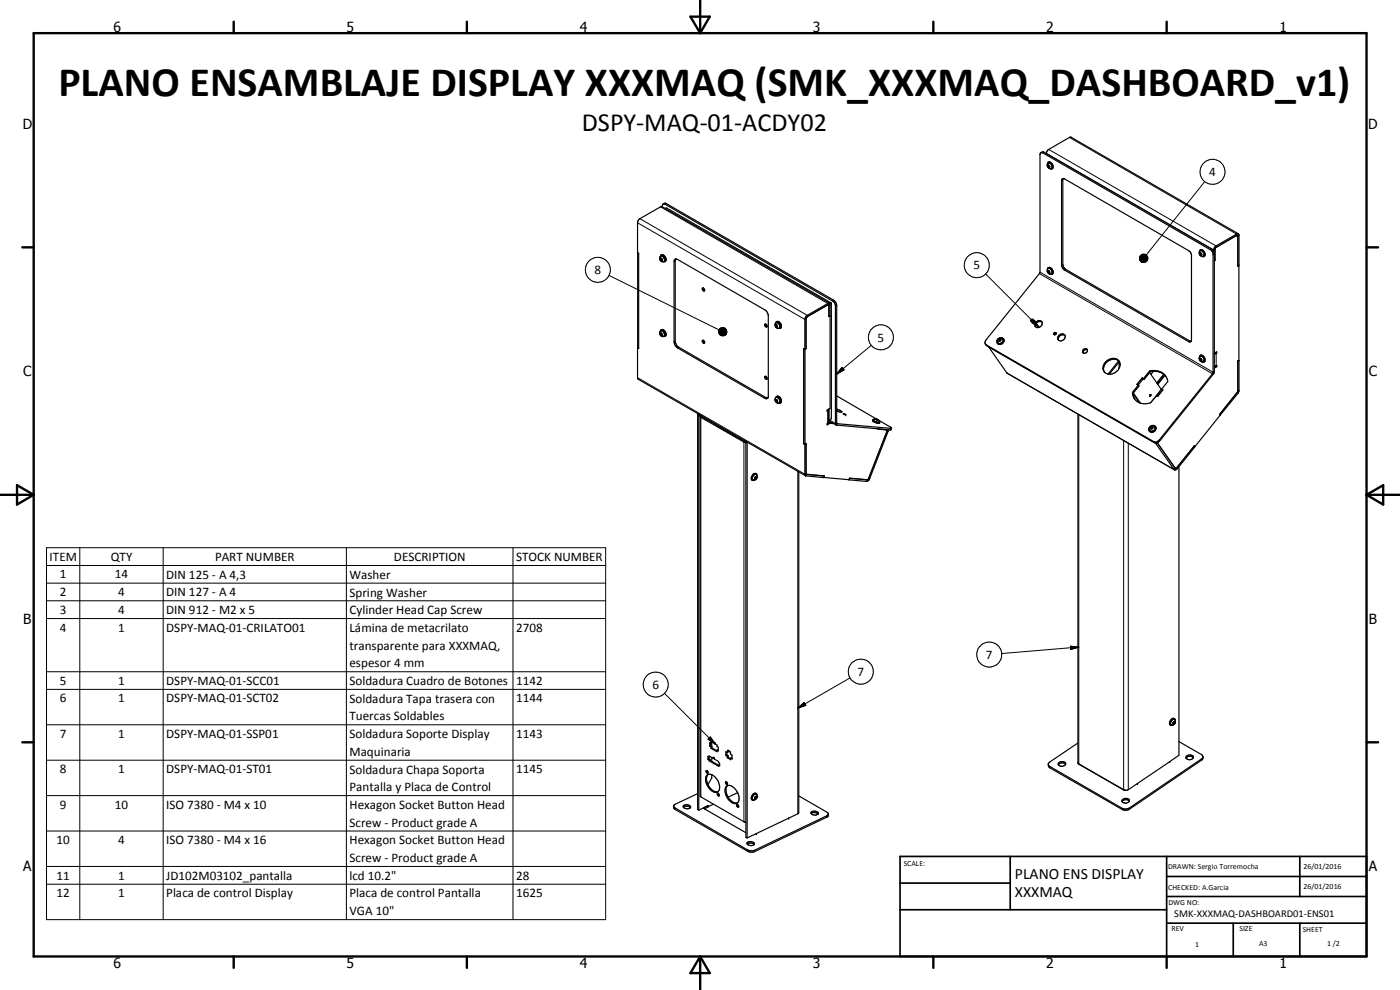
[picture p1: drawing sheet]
<svg xmlns="http://www.w3.org/2000/svg" width="420mm" height="297mm" viewBox="0 0 420 297" stroke-linecap="round" stroke-linejoin="round" font-family="sans-serif">
<g fill="none" stroke="#000" stroke-width=".35">
<path d="M312.2 45.9l.3-.1 .5 .1 50.4 29.1 .5 .7 .1 36.3-16.1 20a1.33 1.33 0 0 1-1.7 .5l-50.2-29-.4-.5 .3-1 16.1-20zM312.4 45.8l.4-.2 .5 .1 50.6 29.2M314 46.1l.3-.8 .4-.5 6.3-3.6h.5l50.1 28.9M314.4 49.2l.1-.5a1.17 1.17 0 0 1 1.4 .6 1.17 1.17 0 0 1-.2 1.4l-.5-.1M314.4 49a.92 .92 0 0 1 1.2 .4 .92 .92 0 0 1-.2 1.2 1.02 1.02 0 0 1-1-.5 1.02 1.02 0 0 1 0-1.1zM314.5 49.8l.1-.2 .3 .1 .1 .3M314.5 49.8l.1 .3M314.5 49.8l.2-.1 .2 .3M314.7 48.7a1.39 1.39 0 0 1 1.1 1.9M314.9 50l-.3 .1M314.9 50h.1M315 50l-.1 .2-.3-.1"/>
<path d="M318.8 53.7h.7l37.7 21.9 .4 .9v25.7l-.2 .3h-.7l-37.7-21.9-.4-.9v-25.7zM319.1 53.6l-.1 25.9 .5 1 38 21.9M191.4 75.8v28.5M198.2 77.7l.1-.2 .4 .5M198.2 77.7l.1 .3M198.2 77.7l.2-.1 .1 .3M198.3 76.8l-.1 .1M198.3 76.8a.94 .94 0 0 1 1.1 .3 .94 .94 0 0 1 .1 1M198.3 76.6a1.24 1.24 0 0 1 1.2 .6 1.24 1.24 0 0 1 0 1.3h-.8a1.16 1.16 0 0 1-.4-1.9zM198.3 76.8l.7 .1 .4 .7M198.3 76.8h.1M198.4 76.6a1.16 1.16 0 0 1 1.3 .5 1.16 1.16 0 0 1-.2 1.4"/>
<path d="M198.5 77.9l-.2 .1M198.5 77.9h.2M198.7 78l-.1 .1-.3-.1M199 61.2l.8-.2 50.6 29.2 .7 1.4v35.4l16.5 1.4M199 61.2l.6 .1 50.6 29.3 .5 1 .1 35.8 16.6 1.6M199 61.2l-.2 .8M199.1 77.1l.3 .6M199.3 78.5l.2-.2zM199.4 77.6l.1 .7M199.6 77.9l-.1 .4-.3 .2M199.7 62.5l.3-.1 49.5 28.5M202.8 77.7l-.4 .3-.1 .5v24l.3 1.1 .8 .8 26.1 15.1 .6 .1 .3-.1"/>
<path d="M202.8 77.7l.6 .2 26.1 15.1 .8 .7 .3 .8v24.6l-.2 .4M202.8 77.7l-.2 .3v24.6l.5 1 .6 .6 26.2 15.1 .5 .1M359.9 75.5l.3-.4a1.19 1.19 0 0 1 1.1 .6 1.19 1.19 0 0 1-.2 1.3h-.1M359.9 75.5a1.21 1.21 0 0 0 1.1 1.5M359.9 75.5a.78 .78 0 0 1 1-.2 .78 .78 0 0 1 .4 .8 .55 .55 0 0 1-.3 .9M360.1 76.1l.1-.2 .4 .5-.1 .2-.3-.2M360.1 76.1l.1 .3M360.3 75a1.22 1.22 0 0 1 1.2 .6 1.22 1.22 0 0 1-.2 1.4M360.3 76l.2 .3M360.3 75.9l-.2 .2M360.5 76.3l-.3 .1M360.5 76.3h.1"/>
<path d="M363.8 74.8l.1 .1M363.9 74.9v.1M363.9 74.9l.5 1.3v35.6l-16.3 20.5-.6 .5-.7 .1M364.6 74.8l.3-.5 6.5-3.7 .1 9.2M364.6 78.1l-.2 .1M364.6 78.1h.1M364.6 74.7v3.4M364.9 74.2l-.1 .2M371.1 70.7h.3M371.3 70.6l.1 .1M371.6 70.1l.2 .4v9.1l-.3 .2-.1-9.1M371.6 70.1l-6.7 3.7-.5 .6-.1 1.1"/>
<path d="M371.8 79.6h.1M371.8 79.6v28.5M198.2 99.3a.61 .61 0 0 1 .6-.4 .61 .61 0 0 1 .5 .4l.5 1.1-.2 .5M198.3 99.2h.1M198.3 99.2l-.1 .1M198.3 99.2a.91 .91 0 0 1 1 .3 .91 .91 0 0 1 .2 1M198.3 99.2l.8 .3M198.4 99a1.16 1.16 0 0 1 1.3 .6 1.16 1.16 0 0 1-.2 1.4 1.09 1.09 0 0 1-1.3-.4 1.09 1.09 0 0 1 0-1.3M199.1 99.5l.2 .2a.93 .93 0 0 1-.1 1.3M199.1 99.5l.2 .4M210.8 86.5l.1-.1a.6 .6 0 0 1 .5 .9l-.5-.2zM211 86.4l.5 .8"/>
<path d="M229.5 97.3a.46 .46 0 0 1 .6 .2 .46 .46 0 0 1-.2 .6l-.3-.3zM229.8 97.2l.4 .8M232.8 96.9a.87 .87 0 0 1 1-.2 .87 .87 0 0 1 .5 .8v.8M232.8 96.9a1.01 1.01 0 0 0 0 1.1 1.01 1.01 0 0 0 1 .5M232.8 96.9a.94 .94 0 0 1 1.3 .3 .94 .94 0 0 1-.2 1.2M232.8 97.7l.1-.2 .4 .5-.1 .2-.3-.2M232.8 97.7l.1 .3M233 96.8h.4M233 96.8h-.1M233 97.6l-.2 .1M233.1 96.6a1.15 1.15 0 0 1 1.3 .6 1.15 1.15 0 0 1-.3 1.4l-.3-.1M233.1 97.6l.1 .3"/>
<path d="M233.2 97.9l-.3 .1M233.2 97.9l.1 .1M233.4 96.8l.7 .9M234.1 97.7v.3M234.1 97.7v.4M234.1 98l-.1 .3M234.3 98l-.5 .5M234.3 97.9l-.2 .2M234.3 98.4l-.1 .1M242.3 95l-.4 .6M248.4 91.4l-6.4 3.8-.1 9.4M248.6 91.4h.1"/>
<path d="M248.6 91.4h-.2M248.6 91.4l.1 .1M248.6 91.4l-.2 .1M248.7 91.4v.2M248.7 94.9h.1M248.7 91.5l.1 3.4M248.7 91.6v3.4l.4-.2M248.8 94.9l.3-.2v-3.4l-.4-.4-6.9 4.1-.3 .6v9.2M249 91l-50.6-29-6.3 3.6-.8 1.1v9.1l.4 .2v28.6l-.4-.2M249.1 94.7v.1M249.1 94.8v27.7l-.9 .5v.4l.5-.4M249.5 90.9v34.7l-.7 .4"/>
<path d="M249.5 90.9l-.4 .3M310.1 96.1l-.6 .3M310.8 96.7a1.04 1.04 0 0 1 1.8-.2 1.04 1.04 0 0 1-.7 1.7 .92 .92 0 0 1-1.2-.2 .92 .92 0 0 1 .1-1.3zM312.7 96.7a1.29 1.29 0 0 0-1.4 0 1.29 1.29 0 0 0-.5 1.3M314.4 80.8v-.3a1.1 1.1 0 0 1 1.5 .3 1.1 1.1 0 0 1-.2 1.5h-.5M314.4 80.8a.63 .63 0 0 1 .6-.3 .63 .63 0 0 1 .5 .4 .7 .7 0 0 1 .4 .8 .7 .7 0 0 1-.7 .6M314.4 80.8a1.09 1.09 0 0 0 .8 1.5M314.5 81.4l.1-.2 .4 .5-.1 .2-.3-.2M314.5 81.4l.1 .3M314.5 81.4l.2-.1 .2 .2M314.7 80.3a1.41 1.41 0 0 1 1.1 1.9M314.9 81.6l.1 .1"/>
<path d="M314.9 81.5v.1M314.9 81.6l-.3 .1M317 100l-.3-.3-.4 .2 .1 .6M317 100l-.6 .5M191.3 104.4v9.1l.2 .3 50.3 28.9M191.4 104.3l.3 .2M191.4 104.3l-.1 .1M198.2 100.1l.2-.1 .1 .3M198.2 100.1l.1-.2 .3 .2 .1 .3M198.2 100.1l.1 .4M198.5 100.3l.2 .1M198.5 100.3l-.2 .2"/>
<path d="M198.7 100.4l-.1 .2-.3-.1M199.3 100.9h.1M199.6 100.4h.1M199.7 100.4l-.4 .5M211 102.1l.5 .7M229.6 112.9a.47 .47 0 0 1 .5 .3 .47 .47 0 0 1-.2 .6l-.3-.3zM229.8 112.9l.4 .8M232.8 119.3l.2-.3a1.13 1.13 0 0 1 1.4 .4 1.13 1.13 0 0 1-.1 1.4M232.8 119.3l-.1 .1a1.04 1.04 0 0 0 .1 1.1 1.04 1.04 0 0 0 1 .4M233 119.2l-.1 .1M233.1 119.1a1.04 1.04 0 0 1 1 .6 1.04 1.04 0 0 1-.2 1.2M233.1 119.2l-.3 .1"/>
<path d="M233.1 119.2l.8 .5M233.1 119.1l-.1 .1M233.2 118.9l-.1 .1M233.2 118.9a1.57 1.57 0 0 1 1.1 1.9M233.6 119.4l.3 .3M233.9 119.7l.2 .6M233.9 119.7l.2 .8M241.5 104.8l-.3-.2v28.5M241.5 104.8h.1M241.6 104.8v28.5M241.9 104.6l-.4 .2M241.9 104.6h.1"/>
<path d="M241.9 104.6l-.3 .2M251.1 118.8l12.1 7M295.7 103.3l.5 .5 50.6 29.1M296.6 104l5.7 8 50.2 29M299.3 102.9l.1 .1M299.5 101.7l-.3 .7 .1 .6M299.8 101.9l.1 .1M299.9 102l-.1 .2M300.1 101.7l.2 .2-.3 .4-.3-.1 .1-.3M300.1 101.7l-.3 .2M300.1 101.7l.1 .2M300.2 101.3l-.3 .1"/>
<path d="M300.2 101.3l.7 .1 .4 .5M300.2 101.9l-.3 .1M300.2 101.9h.1M301.2 101.9a1.23 1.23 0 0 1-.6 1.1 1.23 1.23 0 0 1-1.3 0M301.3 101.9a1.16 1.16 0 0 1-.6 1.3 1.16 1.16 0 0 1-1.3-.2M317 100l-.4 .1-.2 .4M317.9 100.5a1 1 0 0 1 1.6 0 1 1 0 0 1-.4 1.5 .97 .97 0 0 1-1.5 0 .97 .97 0 0 1 .3-1.5zM319.6 100.7a1.28 1.28 0 0 0-1.4 0 1.28 1.28 0 0 0-.5 1.3M326.3 104.9a.79 .79 0 0 0-1.1-.1 .79 .79 0 0 0-.1 1.1M326.3 105h-.9l-.3 .9M326.3 104.9a.86 .86 0 0 1-.3 .9 .86 .86 0 0 1-.9 .1M332.1 108.3a2.27 2.27 0 0 1 2.4-.8 2.27 2.27 0 0 1 1.7 1.9 2.93 2.93 0 0 1-1.8 2.6 2.93 2.93 0 0 1-3.1-.5 2.48 2.48 0 0 1 .8-3.2z"/>
<path d="M335.7 108.2l-3.1 4M335.9 108.6v1.9M335.9 108.5a2.87 2.87 0 0 0-3.4-.1 2.87 2.87 0 0 0-1.1 3.2M335.9 108.5l-3 3.8M336.1 109.2v.4M339.9 117.7a3.7 3.7 0 0 0 5.4 3.1l1.8-2.1 .3 .2M339.9 117.7l.2 .2M340.1 117.9l.5 1.9M340.1 118.1l1.9 2.8M340.1 117.9l2.2 3M340.4 118.6l-.2 .3M341.2 115.3l.4 .2"/>
<path d="M341.2 115.3l.1 .1M341.6 115.6l-1.7 2.1M341.6 115.5l.2 .3M341.7 115.7l-1.6 2.2M342.8 113.4l.3 .2M342.8 113.4v.1M342.8 113.4l-1.6 2 .4 .2M342.8 113.4l-1.6 1.9M343.1 113.6l.2 .3 1.7-2.1 3.5 5 .4 .2-1.5 1.9M343.1 113.6l-1.5 1.9M345 111.3a4.3 4.3 0 0 1 5.5 3.2l-3.4 4.2M345 111.3l.2 .2"/>
<path d="M345 111.3l-1.9 2.3M345.1 118.4l.3 .1-.3 .4zM345.2 111.5a4.7 4.7 0 0 1 4.7 1.4M345.2 111.5l-1.9 2.3-.2-.2M346.1 111.4l-.7 1M347.1 118.7l.3 .2M347.1 118.7h.1M347.2 114.9l2.1-2.6-2.1 2.6M347.4 115.3l2.2-2.7-2.1 2.7M348.6 116.8l.4 .2-1.6 1.9M359.9 107.2l.1-.2a.79 .79 0 0 1 .8-.4 .79 .79 0 0 1 .7 .6 .91 .91 0 0 1-.2 1.4M359.9 107.2l.2 1 .7 .4"/>
<path d="M360.1 107.7l.2-.1 .2 .3M360.1 107.7l.1-.1 .3 .1 .1 .3-.1 .2-.3-.1M360.1 107.7l.1 .4M360.2 106.8h.1M360.2 106.8l-.3 .4M360.2 106.8a1.08 1.08 0 0 1 1 1.7M360.3 106.6a1.3 1.3 0 0 1 1 2h-.5M360.3 106.6l-.1 .1M360.5 107.9l-.3 .2M360.5 107.9l.1 .1M361.2 108.5l-.4 .1M361.2 108.5h.1"/>
<path d="M364.4 109.9l.8-.3v.4M364.4 106l.8-.5v.5M364.4 110l.4-.2 .4 .2M364.8 105.7l.4 .3M365.2 106l-.8 .2M365.2 110l-.8 .4M371.4 117.6l-5.4 6.7 .2 .3-7.7 9.4M371.4 117.6l-5.4 6.7M371.5 108.3l-.1 9.3M371.5 108.3v.1M371.5 108.4v9.1M371.8 108.1v.1"/>
<path d="M371.8 108.1l-.3 .2M371.8 108.2v9.3l-5.6 7M371.8 108.2l-.3 .2M209.4 124.1v118.8l.3 .2M209.7 124.2v118.9M210 124.5l-.3 .2 .5 .1M210.1 124.8v114.1l13.3 7.7 .4 .1M210.1 125l13.2 7.6 .5 .2M210.2 124.7l-.1 .1M210.6 124.8v.3l13.1 7.5M213.6 126.5v.3M223.6 132.2l.2 .7"/>
<path d="M223.8 132.5v118.7l.4 .2M224.2 132.6v118.8M232.8 120.1l.1-.2 .4 .5-.1 .2-.3-.2M232.8 120.1l.1 .3M233 120l-.2 .1M233.1 120l.1 .3M233.2 120.3l-.3 .1M233.2 120.3l.1 .1M234.1 120.3v.2M234.1 120.5l-.1 .3M234.2 120.9h-.4M234.3 120.4l-.5 .5"/>
<path d="M234.3 120.3l-.2 .2M234.3 120.8l-.1 .1M241.2 133.1l.4 .2M241.2 133.1l.3 .2M241.5 133.3v9.2l.3 .3M241.6 133.3l.3-.2v9M241.8 133.1l-.3 .2M248.4 127l-.2 .5 .9-.5M248.7 122.8v3.9l-.3 .3M248.7 126h.1M248.7 126.2l2.2 1.3M248.7 126.8l1.1 .1"/>
<path d="M248.7 126.8l-.3 .2M248.7 126.8l.4 .2M248.8 122.7v3.3M249.1 127l1.1 .1M251.1 122.7l1.6 .9-1.4-.2M251.1 123.2l.2 .2M251.3 123.4l.5 .1M253.1 124.1l.7 .4zM261.9 126l1.3 .7 .8 .1M261.9 126a1.52 1.52 0 0 0 1.6 1h.4l.1-.2M262.2 125.9l-.3 .1M262.9 125.7l-.7 .2-.1 .2 .3 .3a1.22 1.22 0 0 0 1.5 .2l-.1-.4-.5-.3"/>
<path d="M262.9 125.7l.3 .1M262.9 125.8l.5 .3-.2-.3M262.9 125.8l.3 .1M262.9 125.8v.1M263.2 125.9v.1M263.6 128.8l2.5 .2M263.6 128.7l2.5 .2M263.6 128.7h.1M263.7 126.1l3.9 2.3M263.9 126.6l.1 .2M266 128.9l.1 .1M266.1 128.9h.1"/>
<path d="M266.1 128.9l.1 .1M266.1 129l.1 .1M266.2 129.1v.3M266.2 129.4l-5.6 14.3-.3 .3-5.3-.5-.2 .5M266.2 129v.4M266.6 128.9l-5.9 15.2-.7 .3-5.2-.4M267.4 128.9v.1M267.6 128.5l-.2 .4M323.5 124.2l.1 104.9M345.1 128.1a1 1 0 0 0 .2 1.5 1 1 0 0 0 1.4-.5l.3-.7-.2-.3M345.4 128.2l.1 .2M345.5 128.4v.2"/>
<path d="M345.7 128l.2 .2v.3h-.6l.1-.3M345.7 128l-.3 .2M345.7 128l.1 .2M345.8 127.7h.5l.5 .3M345.8 127.7l-.2 .1M345.8 128.2l-.3 .2M345.8 128.2l.1 .1M346.7 128a1.18 1.18 0 0 1-.3 1.3 1.18 1.18 0 0 1-1.3 .2M346.8 132.9l5.7 8.1M347.3 132.8l5.4 7.7h.3M353.8 140v86.6l-2.7 1.9M358.4 133.8h.1"/>
<path d="M358.4 133.8l-5.4 6.7M366 124.3h.1M366 124.3l.2 .2M366.1 124.5h.1M225.6 143.9l.2 .2M225.7 144.1h.1M226.3 142.5l.3-.2a.88 .88 0 0 1 .5 1.3 .88 .88 0 0 1-1.3 .2v-.6zM226.3 144.1h-.5M226.8 143.1v.2M226.8 143.3l-.2 .2 .2 .2M226.8 143.3l.2 .1M226.9 142.3v.1"/>
<path d="M227 142.2a1.25 1.25 0 0 0-1.3 .4 1.25 1.25 0 0 0-.1 1.3M227 143.4v-.3l-.4 .2v.3l.2 .1M227 143.4l-.2 .3M227.2 142.7a.62 .62 0 0 0-.6-.6 .62 .62 0 0 0-.6 .5l-.4 .7v.6M239.7 141.6v102.2l-.3 .4-15.2 7.2M241.9 142.1v.1M241.9 142.2l.1 .1M241.9 142.2l5.3 .6M241.9 142.1l.1 .2M242 142.3l5.4 .5-.2 .5-5.4-.5M247.2 143.2l7.6 .7 .2-.4 5.3 .4 .4-.3M254.7 143.9l.1 .1"/>
<path d="M352.6 140.5h.2M352.7 140.5h.1M352.8 140.5h.2M353 140.5l5.4-6.7 .2 .3-5.3 6.5-.4 .4h-.4M351.7 216.1a.68 .68 0 0 1 .9-.2 .68 .68 0 0 1 .1 1 .87 .87 0 0 1-1.3 .6l-.2-.4zM352.1 217l.2 .2M352.3 216.6v.1M352.3 216.7l-.2 .3M352.3 216.7l.2 .2M352.5 215.6a1.18 1.18 0 0 0-1.3 .6 1.18 1.18 0 0 0 .2 1.4M352.5 216.9v-.3l-.4 .2v.3l.2 .1M352.5 216.9l-.2 .3"/>
<path d="M352.7 216.2l-.1-.4a1.21 1.21 0 0 0-1.2 .4 1.21 1.21 0 0 0-.1 1.4h.6M209.4 238.1l-6.8 3.2-.4 .4 .1 .5 22.1 12.8a2.2 2.2 0 0 0 2.1 .1l21.6-10.3 .5-.4M212.2 231.2l.3 .6M212.2 231.2a.34 .34 0 0 0-.2 .5 .34 .34 0 0 0 .5 .1M212.2 232.5a2.05 2.05 0 0 1 2.7 1 3.1 3.1 0 0 1 .5 4.1 2.66 2.66 0 0 1-3.2-1.9 2.6 2.6 0 0 1 0-3.2zM212.5 227.8l.3 .2M212.5 232.4a3.7 3.7 0 0 0 1.9 5l1.1 .1M212.7 227.6l-.2 .2M212.7 227.1v.5M212.7 227.6l.4 .2M212.8 227.2l-.3-.3v.9M212.8 228.3l2.8 1.6v-.3"/>
<path d="M212.8 227.2v-.4l1.2 .7M212.8 228v.3M213 223.9l.4 .2M213.1 227l-.3 .2M213.1 226.9v.1M213.1 227.8v.3M213.1 227.8l-.3 .2M213.1 228.1l-.3 .2M213.1 228.1l2.6 1.5M213.3 223.7l.3 .2M213.3 223.7l-.3 .2M213.3 222.9v.8"/>
<path d="M213.4 224.1v.4M213.4 224.5l1.8 1.1v-.5M213.4 223l-.4-.2v1.1M213.6 232.5v.9l-1.1 2M213.6 222.8v1.1M213.6 227.3v1.1M213.6 223.9l-.2 .2M213.6 224.4l-.2 .1M213.6 222.7l-.2 .3M213.6 223.9v.5M213.6 224.4l1.6 .9M213.9 222.8l-.5-.3v.5"/>
<path d="M213.9 222.8v-.3l.7 .4v.3l.6 .3v.5l.3 .2v1.1l-.3-.2M214 227.5v-.3l.4 .2v.4l1.2 .7v.3l.4 .2v.8l-.4-.2M214.2 222.6l-.3 .2M214.3 227.4l-.3 .1M215.3 238.1a.35 .35 0 0 1 .5 .2 .35 .35 0 0 1-.3 .5zM215.5 238l.3 .7M215.5 225l-.3 .1M216 229.5l-.4 .1M217.8 226.7l.5 .2M217.9 236.1a1.56 1.56 0 0 1 2.3 .2 3.7 3.7 0 0 1 1.2 4.5 2.02 2.02 0 0 1-2.6-.7 3.8 3.8 0 0 1-.9-4zM218 234.6a.35 .35 0 0 0-.2 .5 .35 .35 0 0 0 .5 .1M218 234.6l.3 .6"/>
<path d="M218.1 226.5l.4 .2M218.1 226.5l-.3 .2M218.1 225.7v.8M218.3 226.9v.4M218.3 227.3l1 .7v-.5M218.3 225.8l-.5-.2v1.1M218.3 235.7a2.99 2.99 0 0 0 .5 3.9 2.45 2.45 0 0 0 2.5 1.3M218.4 225.4v-.3l.7 .4 .2 .9 .4 .2v1.2l-.4-.3M218.4 225.4l-.1-.1v.5M218.5 226.7l-.2 .2M218.5 227.2l-.2 .1M218.5 225.4l-.2 .4"/>
<path d="M218.5 226.7v.5M218.5 227.2l.8 .4M218.7 225.3l-.3 .1M219.7 227.5h-.4M221.4 237.8l-2.9 1.4M226.6 239.5l.2 .1M226.8 239l-.2 .3v.3h.2M226.8 239h.2v.3M226.8 239.2l-.2 .2M226.8 239.2l.2 .1M226.8 239.1v.1M227 238.1a1.29 1.29 0 0 0-1.2 2"/>
<path d="M227 238.1a1.18 1.18 0 0 0-1.3 .6 1.18 1.18 0 0 0 .1 1.4M227 238.1l.2 .5M227 239.3l-.2 .3M227.2 238.6a.69 .69 0 0 0-.8-.4 .69 .69 0 0 0-.5 .7 .64 .64 0 0 0-.2 .7 .64 .64 0 0 0 .6 .4M227.2 238.6a1.17 1.17 0 0 1-1.4 1.5M239.7 238.8l8.4 4.9 .5 .4-.2 .9-21.9 10.5-.8 .2-1.1-.2-22-12.6-.4-.4v-.7M317.7 229a1.38 1.38 0 0 1 2.1 0 1.18 1.18 0 0 1-1.1 .9 1.18 1.18 0 0 1-1.1-.7zM319.8 229.3a1.39 1.39 0 0 0-2.1 .1v.1M323.6 229.1l.2 .1M323.8 229.2l13.8 7.9M323.8 229.2h.1M351.1 228.5l-12.9 8.6-1-.1-13.6-7.9"/>
<path d="M353.8 222.5l6.8 3.9a.72 .72 0 0 1 .4 .7 .72 .72 0 0 1-.4 .6l-21.7 14.7a2.34 2.34 0 0 1-2.1 .1l-21.8-12.5-.4-.5v-.3l.4-.6 8.5-5.7M358.1 227.4a1.33 1.33 0 0 1-2.1 .1M358.1 227.4a1.1 1.1 0 0 0-1.8-.7l-.3 .8M358.1 227.3a1.41 1.41 0 0 0-2.1 .2M361 227v.7l-.4 .4-21.7 14.7a2.24 2.24 0 0 1-2.1 .1l-21.7-12.5-.4-.5-.1-.5M205.1 241.9a1.53 1.53 0 0 1 2.2 .2 1.26 1.26 0 0 1-1.2 .5 1.26 1.26 0 0 1-1-.7zM205.1 242.2a1.56 1.56 0 0 1 2.1 .2M212.4 242.1h.1M212.5 241.8l-.1 .4-1 .5M212.5 241.8l-1.1 .5-.1 .3 12.5 7.3M212.5 241.7v.4M212.5 241.7l-2.8 1.4"/>
<path d="M214.1 241.3l-1.6 .8M221.3 241.4l-.2 .1v.4l.4 .3 .2-.1M221.3 241.4l.4 .7M224.2 252.9a1.21 1.21 0 0 1 1.2-.5 1.21 1.21 0 0 1 .9 1 1.37 1.37 0 0 1-2.1-.5zM224.2 253.2a1.62 1.62 0 0 1 2.1 .2M236.7 245.5h.1M243.4 244.1l1.2-.3 .9 .5M243.5 243.6a1.4 1.4 0 0 1 2.1 .5 1.3 1.3 0 0 1-2.2-.3zM338.9 240.4a1.36 1.36 0 0 0-2.1 .1M338.9 240.4a1.41 1.41 0 0 1-2.1 .1M338.9 240.4v-.5l-.4-.3h-.9l-.8 .4v.5"/>
<circle cx="309.7" cy="96.1" r=".36"/>
<circle cx="211.1" cy="102.5" r=".41"/>
<circle cx="300.2" cy="102.3" r=".91"/>
<circle cx="345.7" cy="128.6" r=".88"/>
</g>
<g fill="none" stroke="#000" stroke-width=".3">
<path d="M313.3 45.7l-.3 .2M314 46l50.3 29 .3-.2M314.5 49.5a.48 .48 0 0 1 .5 .3 .48 .48 0 0 1-.1 .5l-.5-.5zM314.5 49.5h.1M314.6 48.9a1.07 1.07 0 0 1 .9 1.6M314.7 44.8l50.2 29v.5M319 54l-.4 .2M321 41.2l50.1 29v.4M361.6 54.5l-17.6 22M191.3 66.8l50.2 29 .4-.2M192.1 65.6l50.2 29v.4M198.2 77.5a.52 .52 0 0 1 .5 .2 .52 .52 0 0 1 0 .6 .57 .57 0 0 1-.5-.8z"/>
<path d="M198.2 62.1l50.2 29v.3M198.3 76.8a1.1 1.1 0 0 1 1 1.7M198.7 78.2v.1M200 61.1l-.4 .2M202.6 78.3l-.3 .2M319 79.3l-.4 .2M342 77.5l.5 1zM342 77.3l.5 1.2zM342 77.8l.5 .7zM342.1 77l.4 1.5zM342.1 78.1l.4 .4zM342.2 76.8l.2-.2 .1 1.9z"/>
<path d="M342.2 76.8l.3 1.7-.4-1.5zM342.3 78.3l.2 .2zM342.4 76.6l.2-.2-.1 2.1zM342.5 78.5l.4 .2zM342.5 78.5l.7 .2zM342.5 78.5l1 .2zM342.5 78.5l1.2 .2zM342.5 78.5h1.5l-.3 .2zM342.5 78.5l1.7-.2zM342.5 78.5l1.8-.4-.1 .2zM342.5 78.5l2-.6-.2 .2zM342.5 78.5l2-.9v.3z"/>
<path d="M342.5 78.5l2-1.2v.3zM342.5 78.5l1.9-1.5 .1 .3zM342.5 78.5l1.8-1.7 .1 .2zM342.5 76.4v2.1M342.6 76.4l.2-.1-.3 2.2zM342.8 76.3l.3-.1-.6 2.3zM343.1 76.2h.3l-.9 2.3zM343.4 76.2l.3 .1-1.2 2.2zM343.7 76.3l.2 .2-1.4 2zM343.9 76.5l.2 .1-1.6 1.9zM344.1 76.6l.2 .2-1.8 1.7zM360.1 75.9a.52 .52 0 0 1 .5 .2 .52 .52 0 0 1 0 .6 .57 .57 0 0 1-.5-.8z"/>
<path d="M360.2 75.2a1.13 1.13 0 0 1 1 1.7M363.5 74.7l-.3 .2M364.4 76.2l-.3 .2M371.1 70.7h.1M371.8 70.6l-.3 .2M182.8 82.6l33 16.4M198.2 99.9a.41 .41 0 0 1 .5 .2 .41 .41 0 0 1-.3 .6l-.2-.2zM198.3 99.2a1.13 1.13 0 0 1 1 1.7M215.6 99.4l2.4 .7-2.4-.5zM215.6 99.6l2.4 .5-2.3-.2zM215.7 99.9l2.3 .2h-2.2zM215.7 100h2.3"/>
<path d="M215.7 99.1l2.3 1-2.4-.7zM215.8 98.8l2.2 1.3-2.3-1zM216 98.6l.2-.1 1.8 1.6zM216 98.6l2 1.5-2.2-1.3zM216.2 98.5l.2-.2 1.6 1.8zM216.4 98.3h.3l1.3 1.8zM216.7 98.3h.3l1 1.8zM217 98.3h.2l.8 1.8zM217.2 98.3l.3 .1 .5 1.7zM217.5 98.4l.2 .2 .3 1.5zM217.7 98.6l.3 1.5zM217.9 98.8l.1 1.3z"/>
<path d="M218 99.1v1zM218.1 99.3l-.1 .8zM218.1 99.6l-.1 .5zM232.8 97.5h.4l.2 .7a.53 .53 0 0 1-.6-.2 .53 .53 0 0 1 0-.5zM232.9 96.8a1.09 1.09 0 0 1 1 1.7M242.2 95h.1M248.4 91.5h.1M249.1 91.4l-.4 .2M250.2 90.1l-.4 .2M251.1 91.6l-.4 .2M295.8 82.2l16 16M310.4 96.1l1.4 2.1-2.1-1.4z"/>
<path d="M311.9 82.1l52.2 30.3M312.1 81.7l52 30 .3-.2M314.5 81.2a.45 .45 0 0 1 .5 .2 .45 .45 0 0 1-.1 .6l-.5-.6zM314.6 80.5a1.09 1.09 0 0 1 .9 1.7M319.8 80.8l-.3 .2M191.3 113.3l50.2 29 .4-.2M202.6 102.4l-.3 .1M203.7 104.2l-.3 .2M215.8 100.1h2.2l-2 .3zM215.8 100.2h2.2M216 100.4l2-.3-1.9 .4zM216.1 100.5l1.9-.4-1.6 .6z"/>
<path d="M216.4 100.7l1.6-.6-1.3 .7zM216.7 100.8l1.3-.7zM216.9 100.8l1.1-.7-.8 .7zM217.2 100.8l.8-.7zM217.5 100.6l.5-.5zM218 100.1l-.3 .4zM218 100.1l-.1 .2zM229.9 119.3l-.4 .2M232.8 119.9l.4 .1 .2 .6a.53 .53 0 0 1-.6-.1 .53 .53 0 0 1 0-.6zM232.9 119.3a1.07 1.07 0 0 1 1 1.6M252.7 110.2l.6 .8-2.2 1.2zM261.5 103.6l-10.4 8.6"/>
<path d="M296 103.5l.2 .3M296.7 104.1l50.2 29 .1-.3M299.6 101.9l.3-.3a.4 .4 0 0 1 .5 .4 .4 .4 0 0 1-.4 .4 .4 .4 0 0 1-.4-.5zM300.9 101.7a.95 .95 0 0 1-.3 1.2 .95 .95 0 0 1-1.2-.1M302.2 111.9l50.2 29 .3-.4M348.5 116.8l-3.2 4.1M357 102.3l-.3 .2M360.1 107.4a.51 .51 0 0 1 .5 .4 .51 .51 0 0 1-.1 .5l-.4-.2zM360.2 106.8h.1a1.21 1.21 0 0 1 1 1.6l-.1 .1M364.6 105.8l.4 .2v3.7M371.3 117.7l.2 .3M371.8 117.1l-.3 .2"/>
<path d="M210.3 124.6l-.1 .1M210.6 124.8l-.3 .4v113.9M223.5 132.5l-.2 .1v113.9M248.2 123.2l.2 .1v3.7M248.9 126l1.8 1 .4-.1M251.1 127l.2 .1-.2 .5M262.1 126l1.1 .7h.7M262.7 125.8l.9 .3zM262.7 125.7v.1M266 128.9l.1 .1M266.1 128.9h.1M266.2 129.4h.1"/>
<path d="M266.2 129.4l.3 .1M267.3 128.5l-.2 .5M323.8 124.4v104.8M337.2 132.2v104.7M338.6 133v103.9M345.3 128.1a.39 .39 0 0 1 .6-.2 .39 .39 0 0 1 .1 .5l-.2 .3a.38 .38 0 0 1-.6-.1 .38 .38 0 0 1 .1-.5zM346.2 132.5l.2 .3M346.6 128a.99 .99 0 0 1-.4 1.2 .99 .99 0 0 1-1.2-.1M347.9 132l.2 .3M226.6 143.1l.3-.2 .2 .1-.4 .8-.3-.2zM226.9 142.4h-.4l-.5 .4-.2 .6 .2 .6M239.4 141.4v102.8"/>
<path d="M241.9 142.1h.1M242 142.3l-.1 .5M260.1 143.9l-.1 .5M260.7 143.6h.3M352.6 140.4l.1 .1M353.1 140.3l.2 .3M14 164.3h167.8v111.6h-167.8zM14 169.7h167.8M14 175h167.8M23.9 164.3v111.6M49 164.3v111.6M104 164.3v111.6"/>
<path d="M154 164.3v111.6M14 180.3h167.8M14 185.6h167.8M321.3 193.9l2.5 .3-2.5 .7zM323.8 194.2l-23.2 1.9M14 201.5h167.8M14 206.8h167.8M14 217.5h167.8M199.4 208l15.2 15.2M239.4 212.5l1.9-1.7 .5 .8zM255.1 203.4l-15.7 9.1M352.2 216.6l.2-.1a.43 .43 0 0 1 .2 .5 .43 .43 0 0 1-.5 .3z"/>
<path d="M352.5 215.8a1.12 1.12 0 0 0-1 1.7M14 228.1h167.8M14 238.7h167.8M212.5 221.8l.7-.7 1.4 2.1zM213.2 221.1l1.4 2.1-2.1-1.4zM226.6 239.1l.3-.2a.39 .39 0 0 1 .1 .6 .39 .39 0 0 1-.6 0zM226.9 238.3a1.07 1.07 0 0 0-.9 1.6M315 230l.1 .4M360.6 227.7v.4M14 249.3h167.8M14 260h167.8M202.6 242.4v.5"/>
<path d="M211.4 242.3v.3M224.4 255v.4M226.5 255.1v.4M248.1 244.8v.4M336.8 242.5v.4M338.9 242.4v.4M14 265.3h167.8"/>
<circle cx="363.9" cy="51.6" r="3.7"/>
<circle cx="293.1" cy="79.6" r="3.8"/>
<circle cx="179.4" cy="81" r="3.8"/>
<circle cx="264.4" cy="101.2" r="3.7"/>
<circle cx="296.9" cy="196.4" r="3.7"/>
<circle cx="196.8" cy="205.4" r="3.8"/>
<circle cx="258.3" cy="201.5" r="3.8"/>
</g>
<g fill="#000">
<circle cx="363.9" cy="74.9" r=".18"/>
<circle cx="364.8" cy="109.8" r=".18"/>
<circle cx="253.8" cy="124.5" r=".18"/>
<circle cx="255" cy="143.5" r=".18"/>
<circle cx="214.3" cy="227.4" r=".18"/>
<circle cx="341.4" cy="235.1" r=".18"/>
<circle cx="351.1" cy="228.5" r=".18"/>
<circle cx="227" cy="250.1" r=".18"/>
<circle cx="236.7" cy="245.5" r=".18"/>
</g>
<g fill="none" stroke="#000" stroke-width=".71">
<path d="M10.1 9.9h400v277.1h-400zM70.1 6.5v3.4M140.1 6.5v3.4M207.2 5h5.8l-2.9 4.9zM210.1 0v9.9M280.1 6.5v3.4M350.1 6.5v3.4M6.7 74.2h3.4M410.1 74.2h3.5M.1 148.5h10M5.1 145.6l5 2.9-5 2.9zM410.1 148.5h10"/>
<path d="M410.1 148.5l5-2.9v5.8zM6.7 222.7h3.4M410.1 222.7h3.5M70.1 287v3.4M140.1 287v3.4M210.1 287v10M210.1 287l2.9 5h-5.8zM280.1 287v3.4M350.1 287v3.4"/>
</g>
<path d="M270.1 257h140v30h-140zM303.2 257v16M350.1 257v30M390.1 257v12M270.1 265h33.1M270.1 273h80M350.1 277h60M350.1 269h60M350.1 263h60M370.1 277v10M390.1 277v10" fill="none" stroke="#000" stroke-width=".51"/>
<g fill="#000">
<path d="M342.5 78.5l.4 .2zM342.5 78.5l.7 .2zM342.5 78.5l1 .2zM342.5 78.5l1.2 .2zM342.5 78.5h1.5l-.3 .2zM342.5 78.5l1.7-.2zM342.5 78.5l1.8-.4-.1 .2zM342.5 78.5l2-.6-.2 .2zM342.5 78.5l2-.9v.3zM342.5 78.5l2-1.2v.3zM342.5 78.5l1.9-1.5 .1 .3zM342.5 78.5l1.8-1.7 .1 .2z"/>
<path d="M344.1 76.6l.2 .2-1.8 1.7zM343.9 76.5l.2 .1-1.6 1.9zM343.7 76.3l.2 .2-1.4 2zM343.4 76.2l.3 .1-1.2 2.2zM343.1 76.2h.3l-.9 2.3zM342.8 76.3l.3-.1-.6 2.3zM342.2 76.8l.2-.2 .1 1.9zM342.2 76.8l.3 1.7-.4-1.5zM342.1 77l.4 1.5zM342 77.3l.5 1.2zM342 77.5l.5 1zM342 77.8l.5 .7z"/>
<path d="M342.1 78.1l.4 .4zM342.3 78.3l.2 .2zM310.4 96.1l1.4 2.1-2.1-1.4zM218.1 99.6l-.1 .5zM218.1 99.3l-.1 .8zM218 99.1v1zM217.9 98.8l.1 1.3zM217.7 98.6l.3 1.5zM217.5 98.4l.2 .2 .3 1.5zM217.2 98.3l.3 .1 .5 1.7zM217 98.3h.2l.8 1.8zM216.7 98.3h.3l1 1.8z"/>
<path d="M216.4 98.3h.3l1.3 1.8zM216.2 98.5l.2-.2 1.6 1.8zM216 98.6l.2-.1 1.8 1.6zM216 98.6l2 1.5-2.2-1.3zM215.8 98.8l2.2 1.3-2.3-1zM215.7 99.1l2.3 1-2.4-.7zM215.6 99.4l2.4 .7-2.4-.5zM215.6 99.6l2.4 .5-2.3-.2zM216 100.4l2-.3-1.9 .4zM216.1 100.5l1.9-.4-1.6 .6zM216.4 100.7l1.6-.6-1.3 .7zM216.7 100.8l1.3-.7z"/>
<path d="M216.9 100.8l1.1-.7-.8 .7zM217.2 100.8l.8-.7zM217.5 100.6l.5-.5zM218 100.1l-.3 .4zM218 100.1l-.1 .2zM252.7 110.2l.6 .8-2.2 1.2zM321.3 193.9l2.5 .3-2.5 .7zM239.4 212.5l1.9-1.7 .5 .8zM213.2 221.1l1.4 2.1-2.1-1.4z"/>
</g>
<path d="M342.7 76.3v2.2" fill="none" stroke="#000" stroke-width=".38"/>
<text font-size="12.6" x="17.5" y="28.7">PLANO ENSAMBLAJE DISPLAY XXXMAQ (SMK_XXXMAQ_DASHBOARD_v1)</text>
<text font-size="7.9" x="174.6" y="39.2">DSPY-MAQ-01-ACDY02</text>
<g font-size="4.7">
<text x="304.6" y="263.6">PLANO ENS DISPLAY</text>
<text x="304.6" y="269">XXXMAQ</text>
</g>
<g font-size="4.2">
<text x="34" y="9.6">6</text>
<text x="104" y="9.6">5</text>
<text x="174" y="9.6">4</text>
<text x="244" y="9.6">3</text>
<text x="314" y="9.6">2</text>
<text x="384" y="9.6">1</text>
<text x="6.8" y="38.7">D</text>
<text x="410.6" y="38.7">D</text>
<text x="7" y="112.9">C</text>
<text x="410.8" y="112.9">C</text>
<text x="7" y="187.1">B</text>
<text x="410.8" y="187.1">B</text>
<text x="7" y="261.4">A</text>
<text x="410.8" y="261.4">A</text>
<text x="34" y="290.4">6</text>
<text x="104" y="290.4">5</text>
<text x="174" y="290.4">4</text>
<text x="244" y="290.4">3</text>
<text x="314" y="290.4">2</text>
<text x="384" y="290.4">1</text>
</g>
<g font-size="3.9">
<text x="362.9" y="52.8">4</text>
<text x="178.5" y="82.3">8</text>
<text x="292.2" y="80.9">5</text>
<text x="263.4" y="102.5">5</text>
<text x="14.9" y="168.3">ITEM</text>
<text x="18" y="173.6">1</text>
<text x="33.3" y="168.3">QTY</text>
<text x="34.5" y="173.6">14</text>
<text x="49.9" y="173.6">DIN 125 - A 4,3</text>
<text x="64.5" y="168.3">PART NUMBER</text>
<text x="104.9" y="173.7">Washer</text>
<text x="118.2" y="168.3">DESCRIPTION</text>
<text x="154.9" y="168.3">STOCK NUMBER</text>
<text x="18" y="178.9">2</text>
<text x="35.5" y="178.9">4</text>
<text x="49.9" y="178.9">DIN 127 - A 4</text>
<text x="104.9" y="179">Spring Washer</text>
<text x="18" y="184.2">3</text>
<text x="35.5" y="184.2">4</text>
<text x="49.9" y="184.2">DIN 912 - M2 x 5</text>
<text x="104.9" y="184.3">Cylinder Head Cap Screw</text>
<text x="18" y="189.5">4</text>
<text x="35.5" y="189.5">1</text>
<text x="49.9" y="189.5">DSPY-MAQ-01-CRILATO01</text>
<text x="104.9" y="189.6">Lámina de metacrilato</text>
<text x="154.9" y="189.5">2708</text>
<text x="104.9" y="194.9">transparente para XXXMAQ,</text>
<text x="295.9" y="197.7">7</text>
<text x="104.9" y="200.2">espesor 4 mm</text>
<text x="257.4" y="202.8">7</text>
<text x="18" y="205.4">5</text>
<text x="35.5" y="205.4">1</text>
<text x="49.9" y="205.5">DSPY-MAQ-01-SCC01</text>
<text x="104.9" y="205.5">Soldadura Cuadro de Botones</text>
<text x="154.9" y="205.5">1142</text>
<text x="195.8" y="206.7">6</text>
<text x="18" y="210.8">6</text>
<text x="35.5" y="210.8">1</text>
<text x="49.9" y="210.8">DSPY-MAQ-01-SCT02</text>
<text x="104.9" y="210.9">Soldadura Tapa trasera con</text>
<text x="154.9" y="210.8">1144</text>
<text x="18" y="221.4">7</text>
<text x="35.5" y="221.4">1</text>
<text x="49.9" y="221.4">DSPY-MAQ-01-SSP01</text>
<text x="104.9" y="216.2">Tuercas Soldables</text>
<text x="104.9" y="221.5">Soldadura Soporte Display</text>
<text x="154.9" y="221.4">1143</text>
<text x="104.9" y="226.8">Maquinaria</text>
<text x="18" y="232">8</text>
<text x="35.5" y="232">1</text>
<text x="49.9" y="232">DSPY-MAQ-01-ST01</text>
<text x="104.9" y="232.1">Soldadura Chapa Soporta</text>
<text x="154.9" y="232">1145</text>
<text x="104.9" y="237.4">Pantalla y Placa de Control</text>
<text x="18" y="242.7">9</text>
<text x="34.5" y="242.7">10</text>
<text x="49.9" y="242.7">ISO 7380 - M4 x 10</text>
<text x="104.9" y="242.7">Hexagon Socket Button Head</text>
<text x="104.9" y="248">Screw - Product grade A</text>
<text x="17" y="253.3">10</text>
<text x="35.5" y="253.3">4</text>
<text x="49.9" y="253.3">ISO 7380 - M4 x 16</text>
<text x="104.9" y="253.4">Hexagon Socket Button Head</text>
<text x="17" y="263.9">11</text>
<text x="35.5" y="263.9">1</text>
<text x="49.9" y="264">JD102M03102_pantalla</text>
<text x="104.9" y="258.7">Screw - Product grade A</text>
<text x="104.9" y="264">lcd 10.2&quot;</text>
<text x="154.9" y="263.9">28</text>
<text x="17" y="269.2">12</text>
<text x="35.5" y="269.2">1</text>
<text x="49.9" y="269.3">Placa de control Display</text>
<text x="104.9" y="269.3">Placa de control Pantalla</text>
<text x="154.9" y="269.2">1625</text>
<text x="104.9" y="274.6">VGA 10&quot;</text>
</g>
<text font-size="3.1" x="352.4" y="275.1">SMK-XXXMAQ-DASHBOARD01-ENS01</text>
<g font-size="2.4">
<text x="271.2" y="259.7">SCALE:</text>
<text x="350.6" y="260.8">DRAWN: Sergio Torremocha</text>
<text x="391.2" y="260.6">26/01/2016</text>
<text x="350.6" y="267">CHECKED: A.Garcia</text>
<text x="391.2" y="266.7">26/01/2016</text>
<text x="350.6" y="271.4">DWG NO:</text>
<text x="351.6" y="279.3">REV</text>
<text x="372" y="279.4">SIZE</text>
<text x="391" y="279.6">SHEET</text>
<text x="358.7" y="284.1">1</text>
<text x="377.9" y="283.8">A3</text>
<text x="398.3" y="283.8">1 /2</text>
</g>
</svg>
